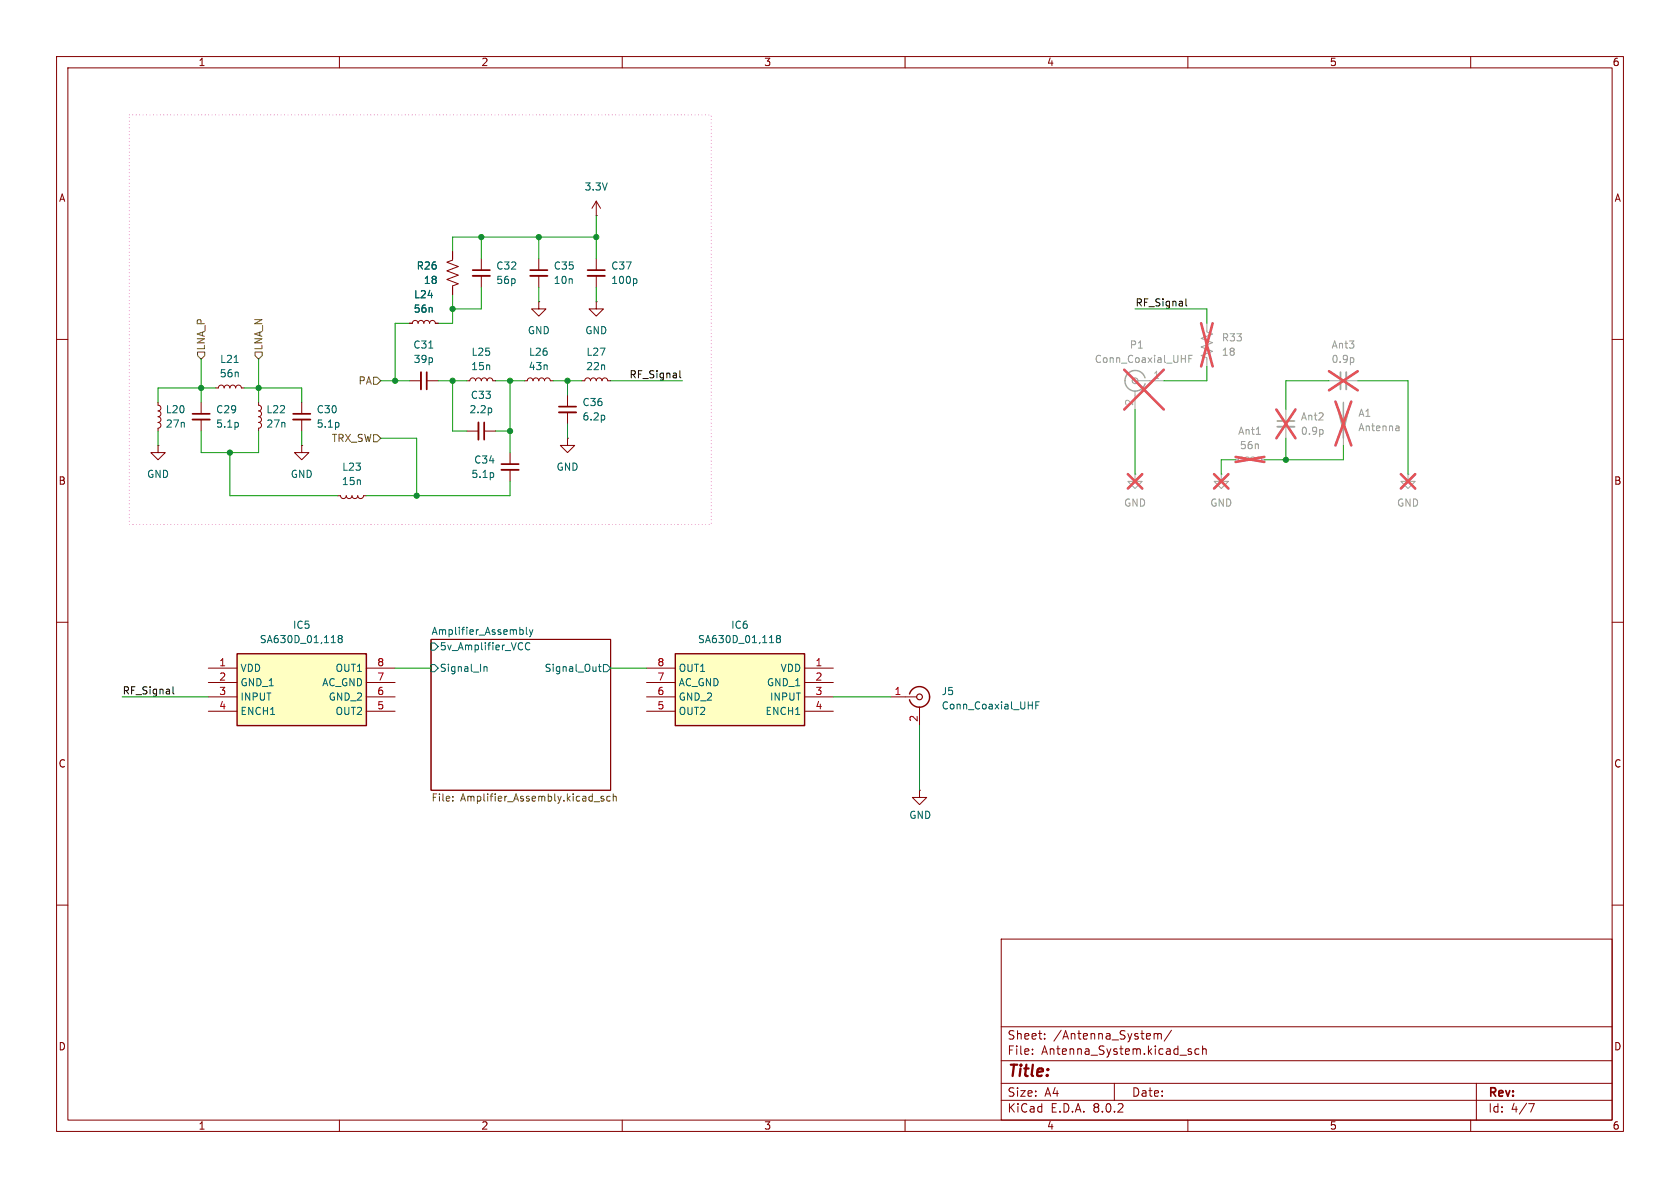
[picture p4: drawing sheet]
<svg xmlns="http://www.w3.org/2000/svg" width="297mm" height="210mm" viewBox="0 0 297 210" stroke-linecap="round" stroke-linejoin="round" font-family="sans-serif">
<g fill="none" stroke="#840000" stroke-width=".18">
<path d="M10 10h277v190h-277zM12 12h273v186h-273zM60 10v2M110 10v2M160 10v2M210 10v2M260 10v2M10 60h2M285 60h2M10 110h2M76.2 113h31.7v26.7h-31.7zM285 110h2"/>
<path d="M10 160h2M285 160h2M177 166h108v32h-108zM60 198v2M110 198v2M160 198v2M177 194.5h108M177 191.5h108M177 187.5h108M177 181.5h108M182.5 186.3v.1M182.5 185.5v.1"/>
<path d="M184.7 183.6v.1M184.7 182.8v.1M197 191.5v3M204 182.8l.5-.1 .2 .2M204.7 182.9l.2-.2 .3 .1 .1 .9M204.7 182.9v.8M207.1 182.1l-1.3 2M210 198v2M210.5 185.9l.2 .2-.2 .3M210.5 185.4l.1 .1M212 185.5l-.5-.1-.3 .3v.4l.2 .2h.6M212.6 185.5l.2-.1 .4 .1v.9"/>
<path d="M212.6 184.9v1.5M260 198v2M261 191.5v6.5M270.2 195.1h1l-.6 1.5"/>
</g>
<g fill="none" stroke="#006464" stroke-width=".18">
<path d="M76.2 113.7h.6l.7 .6-.7 .6h-.6zM76.2 117.5h.6l.7 .6-.7 .6h-.6zM85.6 118l.1-.2 .3 .1 .1 .8M85.6 117.8v.9M92.3 111.3l.2 .3v.3l-.2 .3M93.1 110.9v1.1l.1 .2M93.6 111.3l.3 .9M93.7 113.7a.6 .6 0 0 0-.9 .5 .6 .6 0 0 0 .6 .7l.3-.1M93.9 112.2l-.3 .4M94.2 111.3l-.3 .9M105.8 117.8h.5M106 117.4v1.1l.3 .2"/>
<path d="M106.7 117.5h.6l.6 .6-.6 .6h-.6z"/>
</g>
<path d="M80 141.5v.1M80 140.8v.1M105 141.7h1M106.7 140.8h-.3l-.2 .1 .1 .2 .4 .1v.3h-.5M107.9 140.8h-.4l-.2 .2 .1 .5h.5M108.4 140.9l.2-.1h.3l.1 .8M108.4 140.3v1.3" fill="none" stroke="#725600" stroke-width=".18"/>
<path d="M119.4 115.6h22.8v12.7h-22.8z" fill="#ffffc2"/>
<path d="M119.4 115.6h22.8v12.7h-22.8zM160.8 122.7a1.81 1.81 0 0 1 2-1.3 1.81 1.81 0 0 1 1.5 1.8M164.3 123.2a1.82 1.82 0 0 1-1.5 1.8 1.82 1.82 0 0 1-2-1.3" fill="none" stroke="#840000" stroke-width=".25"/>
<g fill="none" stroke="#840000" stroke-width=".18">
<path d="M105.4 38.1h.1M105.4 35.6v2.5M105.4 35.6l-.8 1.2M105.4 35.6l.8 1.2M72.4 57.2h.5l.1-.4 .4-.2 .4 .2 .1 .4 .2-.4 .3-.2 .4 .2 .1 .4 .2-.4 .3-.2 .4 .2 .1 .4 .2-.4 .4-.2 .3 .2 .2 .4h.5M80 44.5v1.5l-1 .4 2 .7-2 .8 2 .7-2 .8 2 .8-1 .3v1.6M85.1 45.7v2.1M85.1 48.8v2M95.2 53.3v1.3h1.3l-1.3 1.3-1.2-1.3h1.2M95.2 53.3h.1M95.2 45.7v2.1M95.2 48.8v2"/>
<path d="M105.4 53.3v1.3h1.3l-1.3 1.3-1.3-1.3h1.3M105.4 53.3h.1M105.4 45.7v2.1M105.4 48.8v2M27.9 78.7v1.3h1.3l-1.3 1.3-1.2-1.3h1.2M27.9 78.7h.1M27.9 71.1v.5l.4 .2 .1 .3-.1 .4-.4 .1 .4 .2 .2 .3-.2 .4-.4 .2 .4 .1 .1 .4-.1 .3-.4 .2 .4 .1 .1 .4-.1 .3-.4 .2v.5M35.6 71.1v2.1M35.6 74.2v2M45.7 74.7l.4 .1 .1 .4-.1 .3-.4 .2v.5M45.7 71.1v.5l.4 .2 .1 .3-.1 .4-.4 .1 .4 .2 .1 .3-.1 .4-.4 .2 .4 .2 .1 .4-.2 .3-.3 .1M53.3 78.7v1.3h1.3l-1.3 1.3-1.2-1.3h1.2"/>
<path d="M53.3 78.7h.1M53.3 71.1v2.1M53.3 74.2v2M72.4 67.3h2M75.4 67.3h2.1M82.5 67.3h.6l.1-.3 .4-.2 .3 .2 .2 .3 .1-.3 .4-.2 .3 .2 .2 .3 .1-.3 .4-.2 .4 .2 .1 .3 .2-.3 .3-.2 .4 .2 .1 .3h.5M82.5 76.2h2.1M85.6 76.2h2M92.7 67.3h.5l.2-.3 .3-.2 .4 .2 .1 .3 .2-.3 .3-.2 .4 .2 .1 .3 .2-.3 .4-.2 .3 .2 .2 .3 .1-.3 .4-.2 .3 .2 .2 .3h.5M100.3 77.5v1.2h1.3l-1.3 1.3-1.2-1.3h1.2M100.3 77.5h.1M100.3 69.9v2"/>
<path d="M100.3 72.9v2M102.9 67.3h.5l.1-.3 .4-.2 .3 .2 .2 .3 .1-.3 .4-.2 .4 .2 .1 .3 .2-.3 .3-.2 .4 .2 .1 .3 .2-.3 .3-.2 .4 .2 .1 .3h.5M90.2 80v2M90.2 83.1v2M114.3 118.1h5.1M142.2 118.1h5.1M114.3 120.7h5.1M114.3 123.2h5.1M114.3 125.7h5.1M142.2 120.7h5.1M142.2 123.2h5.1M142.2 125.7h5.1"/>
<path d="M157.5 123.2h4.6M162.6 139.7v1.3h1.2l-1.2 1.2-1.3-1.2h1.3M162.6 139.7h.1M162.6 125v3.3"/>
</g>
<path d="M112.4 49.3l.2 .2v.4l-.2 .2M42.1 74.8v.6M59.9 74.8v.6M75.8 61.5h.7M86.9 72.2v.6M106.9 73.5v.6M87.2 83.7v.6M137.5 112.9l-.2-.3 .2-.3h.2l.3 .3-.3 .3M137.5 112.9l-.2 .2v.4l.2 .1 .4-.1 .1-.1-.1-.4-.2-.1M137.5 112.9h.2M183.1 124.7h.4M183.7 124.1h-.6v1.2" fill="none" stroke="#006464" stroke-width=".18"/>
<path d="M83.6 48.8h3M93.7 48.8h3.1M103.9 48.8h3M34 74.2h3.1M51.8 74.2h3.1M74.4 65.8v3M84.6 74.7v3M98.8 72.9h3.1M88.6 83.1h3.1" fill="none" stroke="#840000" stroke-width=".33"/>
<path d="M83.6 47.8h3M93.7 47.8h3.1M103.9 47.8h3M34 73.2h3.1M51.8 73.2h3.1M75.4 65.8v3M85.6 74.7v3M98.8 71.9h3.1M88.6 82h3.1" fill="none" stroke="#840000" stroke-width=".3"/>
<g fill="none" stroke="#a1a1a1" stroke-width=".18">
<path d="M213.4 57.2v1.5l1 .4-2.1 .7 2.1 .8-2.1 .7 2.1 .8-2.1 .8 1.1 .3v1.6M200.7 69.1v3.3M201.2 67.3h4.5M227.3 72.4v2M227.3 75.4v2.1M234.9 67.3h2.1M237.5 76.2v2.5M238 67.3h2M200.7 83.8v1.3h1.2l-1.2 1.3-1.3-1.3h1.3M200.7 83.8h.1M215.9 83.8v1.3h1.3l-1.3 1.3-1.3-1.3h1.3M215.9 83.8h.1"/>
<path d="M218.4 81.3h.5l.2-.4 .4-.1 .3 .1 .2 .4 .1-.4 .4-.1 .3 .1 .2 .4 .1-.4 .4-.1 .3 .1 .2 .4 .1-.4 .4-.1 .4 .1 .1 .4h.5M248.9 83.8v1.3h1.3l-1.3 1.3-1.3-1.3h1.3M248.9 83.8h.1"/>
</g>
<g fill="none" stroke="#e65255" stroke-width=".46">
<path d="M212.3 57.2l2.1 7.6M214.4 57.2l-2.1 7.6M198.8 65.4l6.9 7M205.7 65.4l-6.9 7M225.6 72.4l3.4 5.1M229 72.4l-3.4 5.1M234.9 65.6l5.1 3.4M236.1 71l2.8 7.7M238.9 71l-2.8 7.7M240 65.6l-5.1 3.4M199.4 83.8l2.5 2.6M201.9 83.8l-2.5 2.6"/>
<path d="M214.6 83.8l2.6 2.6M217.2 83.8l-2.6 2.6M218.4 80.8l5.1 .9M223.5 80.8l-5.1 .9M247.6 83.8l2.6 2.6M250.2 83.8l-2.6 2.6"/>
</g>
<path d="M202.4 66.8a1.82 1.82 0 0 0-2.8-.9 1.82 1.82 0 0 0 .1 2.9 1.82 1.82 0 0 0 2.7-1M236.2 71.1l1.3 5.1 1.3-5.1M237.5 71.1v6.4" fill="none" stroke="#a1a1a1" stroke-width=".25"/>
<circle cx="200.7" cy="67.3" r=".51" fill="none" stroke="#a1a1a1" stroke-width=".2"/>
<path d="M210.2 63.4h.4M210.8 62.8h-.6v1.3M222.1 76.8h.7M233.9 76.1v.6M239.3 63.4v.6M247.2 75.3l.1 .2v.6M247.3 76.1h-.4M247.3 75.6l-.4 .1" fill="none" stroke="#989898" stroke-width=".18"/>
<path d="M225.8 75.4h3.1M238 65.8v3" fill="none" stroke="#a1a1a1" stroke-width=".33"/>
<path d="M225.8 74.4h3.1M237 65.8v3" fill="none" stroke="#a1a1a1" stroke-width=".3"/>
<circle cx="162.6" cy="123.2" r=".51" fill="none" stroke="#840000" stroke-width=".2"/>
<path d="M41.9 115.6h22.9v12.7h-22.9z" fill="#ffffc2"/>
<path d="M41.9 115.6h22.9v12.7h-22.9z" fill="none" stroke="#840000" stroke-width=".25"/>
<g fill="none" stroke="#840000" stroke-width=".18">
<path d="M72.4 57.2h.5M77 57.2h.5M80 44.5v1.2M80 50.8v1.3M38.1 68.6h.5l.2-.4 .3-.1 .4 .1 .1 .4 .2-.4 .3-.1 .4 .1 .1 .4 .2-.4 .3-.1 .4 .1 .2 .4 .1-.4 .4-.1 .3 .1 .2 .4h.5M59.7 87.6h.5l.1 .4 .4 .1 .4-.1 .1-.4 .2 .4 .3 .1 .4-.1 .1-.4 .2 .4 .3 .1 .4-.1 .1-.4 .2 .4 .4 .1 .3-.1 .2-.4h.5M36.8 118.1h5.1M64.8 118.1h5M36.8 120.7h5.1M36.8 123.2h5.1M36.8 125.7h5.1M64.8 120.7h5"/>
<path d="M64.8 123.2h5M64.8 125.7h5"/>
</g>
<path d="M41.4 64.1h.7M60 112.9l-.2-.3 .2-.3h.3l.2 .3-.2 .3M60 112.9l-.2 .2v.4l.2 .1 .4-.1 .1-.1v-.3l-.2-.2M60 112.9h.3" fill="none" stroke="#006464" stroke-width=".18"/>
<path d="M34.9 62.2h1.3v.7l-.6 .6-.7-.6zM45.1 62.2h1.3v.7l-.7 .6-.6-.6zM66 76.8h.7l.6 .7-.6 .6h-.7zM66 66.7h.7l.6 .6-.6 .6h-.7z" fill="none" stroke="#725600" stroke-width=".18"/>
<path d="M209.7 52.8v1.1l.1 .2M120.2 65.5v1.1l.2 .2M30.6 121.4v1.1l.2 .2" fill="none" stroke="#0f0f0f" stroke-width=".18"/>
<path d="M22.9 20.3h102.8v72.4h-102.8z" fill="none" stroke="#f0f" stroke-width=".18" stroke-dasharray="0 .6"/>
<g fill="none" stroke="#009600" stroke-width=".18">
<path d="M105.4 38.1v7.6M72.4 57.2h-2.6v10.1M80 52.1v5.1h-2.5M85.1 41.9v3.8M85.1 50.8v3.8h-5.1M95.2 41.9v3.8M95.2 50.8v2.5M105.4 41.9h-25.4v2.6M105.4 50.8v2.5M200.7 54.6h12.7v2.6M27.9 76.2v2.5M35.6 63.5v7.6"/>
<path d="M35.6 76.2v3.8h10.1v-3.8M38.1 68.6h-10.2v2.5M43.2 68.6h10.1v2.5M45.7 63.5v7.6M53.3 76.2v2.5M67.3 67.3h5.1M67.3 77.5h6.4v10.1M77.5 67.3h5M80 67.3v8.9h2.5M87.6 67.3h5.1M87.6 76.2h2.6M90.2 67.3v12.7"/>
<path d="M97.8 67.3h5.1M100.3 67.3v2.6M100.3 74.9v2.6M107.9 67.3h12.7M200.7 72.4v11.4M213.4 64.8v2.5h-7.7M227.3 77.5v3.8M234.9 67.3h-7.6v5.1M237.5 78.7v2.6h-14M240 67.3h8.9v16.5M40.6 80v7.6h19.1M90.2 85.1v2.5h-25.4"/>
<path d="M218.4 81.3h-2.5v2.5M69.8 118.1h6.4M107.9 118.1h6.4M21.6 123.2h15.2M147.3 123.2h10.2M162.6 128.3v11.4"/>
</g>
<g fill="#009600" stroke="#009600" stroke-width=".18">
<circle cx="40.6" cy="80" r=".46"/>
<circle cx="45.7" cy="68.6" r=".46"/>
<circle cx="35.6" cy="68.6" r=".46"/>
<circle cx="90.2" cy="76.2" r=".46"/>
<circle cx="100.3" cy="67.3" r=".46"/>
<circle cx="105.4" cy="41.9" r=".46"/>
<circle cx="227.3" cy="81.3" r=".46"/>
<circle cx="80" cy="67.3" r=".46"/>
<circle cx="85.1" cy="41.9" r=".46"/>
<circle cx="95.2" cy="41.9" r=".46"/>
<circle cx="80" cy="54.6" r=".46"/>
<circle cx="90.2" cy="67.3" r=".46"/>
<circle cx="73.7" cy="87.6" r=".46"/>
<circle cx="69.8" cy="67.3" r=".46"/>
</g>
<text font-size="2.8" fill="#840000" x="178" y="190.9">Title:</text>
<g font-size="2.1" fill="#840000">
<text x="178" y="184">Sheet:</text>
<text x="186.2" y="184">/Antenna_System/</text>
<text x="178" y="186.7">File:</text>
<text x="184.1" y="186.7">Antenna_System.kicad_sch</text>
<text x="178" y="196.9">KiCad</text>
<text x="178" y="194.1">Size:</text>
<text x="184.7" y="194.1">A4</text>
<text x="185.7" y="196.9">E.D.A.</text>
<text x="193.3" y="196.9">8.0.2</text>
<text x="200" y="194.1">Date:</text>
<text x="263" y="194.3">Rev:</text>
<text x="263" y="196.9">Id:</text>
<text x="267.1" y="196.9">4/7</text>
</g>
<g font-size="1.8" fill="#840000">
<text x="35" y="11.9">1</text>
<text x="85" y="11.9">2</text>
<text x="135" y="11.9">3</text>
<text x="185" y="11.9">4</text>
<text x="235" y="11.9">5</text>
<text x="285" y="11.9">6</text>
<text x="10.3" y="35.9">A</text>
<text x="285.3" y="35.9">A</text>
<text x="10.3" y="85.9">B</text>
<text x="285.3" y="85.9">B</text>
<text x="10.3" y="135.9">C</text>
<text x="285.3" y="135.9">C</text>
<text x="10.3" y="185.9">D</text>
<text x="285.3" y="185.9">D</text>
<text x="35" y="199.9">1</text>
<text x="85" y="199.9">2</text>
<text x="135" y="199.9">3</text>
<text x="185" y="199.9">4</text>
<text x="235" y="199.9">5</text>
<text x="285" y="199.9">6</text>
</g>
<g font-size="1.8" fill="#006464">
<text x="103.3" y="33.9">3.3V</text>
<text x="73.6" y="47.9">R26</text>
<text x="87.6" y="47.9">C32</text>
<text x="97.8" y="47.9">C35</text>
<text x="108" y="47.9">C37</text>
<text x="73.1" y="52.9">L24</text>
<text x="74.8" y="50.4">18</text>
<text x="87.6" y="50.4">56p</text>
<text x="97.8" y="50.4">10n</text>
<text x="108" y="50.4">100p</text>
<text x="73" y="55.5">56n</text>
<text x="93.2" y="59.3">GND</text>
<text x="103.4" y="59.3">GND</text>
<text x="38.8" y="64.4">L21</text>
<text x="73" y="61.8">C31</text>
<text x="73" y="64.4">39p</text>
<text x="83.2" y="65.6">15n</text>
<text x="83.3" y="63.1">L25</text>
<text x="93.4" y="65.6">43n</text>
<text x="93.4" y="63.1">L26</text>
<text x="103.5" y="65.6">22n</text>
<text x="103.6" y="63.1">L27</text>
<text x="38.8" y="66.9">56n</text>
<text x="83.1" y="70.7">C33</text>
<text x="102.9" y="72">C36</text>
<text x="29.2" y="73.3">L20</text>
<text x="29.2" y="75.8">27n</text>
<text x="38.1" y="73.3">C29</text>
<text x="38.1" y="75.8">5.1p</text>
<text x="47" y="73.3">L22</text>
<text x="47" y="75.8">27n</text>
<text x="55.9" y="73.3">C30</text>
<text x="82.9" y="73.3">2.2p</text>
<text x="102.9" y="74.5">6.2p</text>
<text x="60.4" y="83.4">L23</text>
<text x="83.7" y="82.1">C34</text>
<text x="98.3" y="83.4">GND</text>
<text x="25.9" y="84.7">GND</text>
<text x="51.3" y="84.7">GND</text>
<text x="60.3" y="86">15n</text>
<text x="83.2" y="84.7">5.1p</text>
<text x="45.8" y="113.9">SA630D_01,118</text>
<text x="51.7" y="111.4">IC5</text>
<text x="76.2" y="112.3">Amplifier_Assembly</text>
<text x="123.3" y="113.9">SA630D_01,118</text>
<text x="129.2" y="111.4">IC6</text>
<text x="42.4" y="119">VDD</text>
<text x="59.2" y="119">OUT1</text>
<text x="77.7" y="115.2">5v_Amplifier_VCC</text>
<text x="77.7" y="119">Signal_In</text>
<text x="96.2" y="119">Signal_Out</text>
<text x="119.9" y="119">OUT1</text>
<text x="137.9" y="119">VDD</text>
<text x="42.4" y="121.5">GND_1</text>
<text x="42.4" y="124.1">INPUT</text>
<text x="56.9" y="121.5">AC_GND</text>
<text x="58" y="124.1">GND_2</text>
<text x="119.9" y="124.1">GND_2</text>
<text x="119.9" y="121.5">AC_GND</text>
<text x="135.5" y="121.5">GND_1</text>
<text x="136" y="124.1">INPUT</text>
<text x="166.4" y="123.1">J5</text>
<text x="166.4" y="125.6">Conn_Coaxial_UHF</text>
<text x="42.4" y="126.6">ENCH1</text>
<text x="59.2" y="126.6">OUT2</text>
<text x="119.9" y="126.6">OUT2</text>
<text x="135.2" y="126.6">ENCH1</text>
<text x="160.7" y="145">GND</text>
</g>
<g font-size="1.8" fill="#0f0f0f">
<text x="200.7" y="54.3">RF_Signal</text>
<text x="111.2" y="67">RF_Signal</text>
<text x="21.6" y="122.8">RF_Signal</text>
</g>
<g font-size="1.8" fill="#725600">
<text x="36.4" y="62" transform="rotate(-90 36.4 62)">LNA_P</text>
<text x="46.6" y="62" transform="rotate(-90 46.6 62)">LNA_N</text>
<text x="63.3" y="68.2">PA</text>
<text x="55.9" y="75.8">5.1p</text>
<text x="58.6" y="78.3">TRX_SW</text>
<text x="76.2" y="142">File:</text>
<text x="81.4" y="142">Amplifier_Assembly.kicad_sch</text>
</g>
<g font-size="1.8" fill="#989898">
<text x="193.4" y="64.4">Conn_Coaxial_UHF</text>
<text x="199.6" y="61.8">P1</text>
<text x="215.9" y="60.6">R33</text>
<text x="215.9" y="63.1">18</text>
<text x="235.3" y="61.8">Ant3</text>
<text x="235.3" y="64.4">0.9p</text>
<text x="218.8" y="77.1">Ant1</text>
<text x="229.9" y="74.5">Ant2</text>
<text x="229.9" y="77.1">0.9p</text>
<text x="240" y="73.9">A1</text>
<text x="240" y="76.4">Antenna</text>
<text x="219.1" y="79.6">56n</text>
<text x="198.6" y="89.8">GND</text>
<text x="213.9" y="89.8">GND</text>
<text x="246.9" y="89.8">GND</text>
</g>
<g font-size="1.8" fill="#aaa">
<text x="200.4" y="71.8" transform="rotate(-90 200.4 71.8)">2</text>
<text x="203.8" y="67.1">1</text>
</g>
<g font-size="1.8" fill="#a90000">
<text x="38.7" y="117.9">1</text>
<text x="66.6" y="117.9">8</text>
<text x="116.1" y="117.9">8</text>
<text x="144.1" y="117.9">1</text>
<text x="38.7" y="120.4">2</text>
<text x="38.7" y="122.9">3</text>
<text x="38.7" y="125.5">4</text>
<text x="66.6" y="125.5">5</text>
<text x="66.6" y="122.9">6</text>
<text x="66.6" y="120.4">7</text>
<text x="116.1" y="125.5">5</text>
<text x="116.1" y="122.9">6</text>
<text x="116.1" y="120.4">7</text>
<text x="144.1" y="120.4">2</text>
<text x="144.1" y="122.9">3</text>
<text x="144.1" y="125.5">4</text>
<text x="158" y="122.9">1</text>
<text x="162.3" y="127.7" transform="rotate(-90 162.3 127.7)">2</text>
</g>
</svg>
